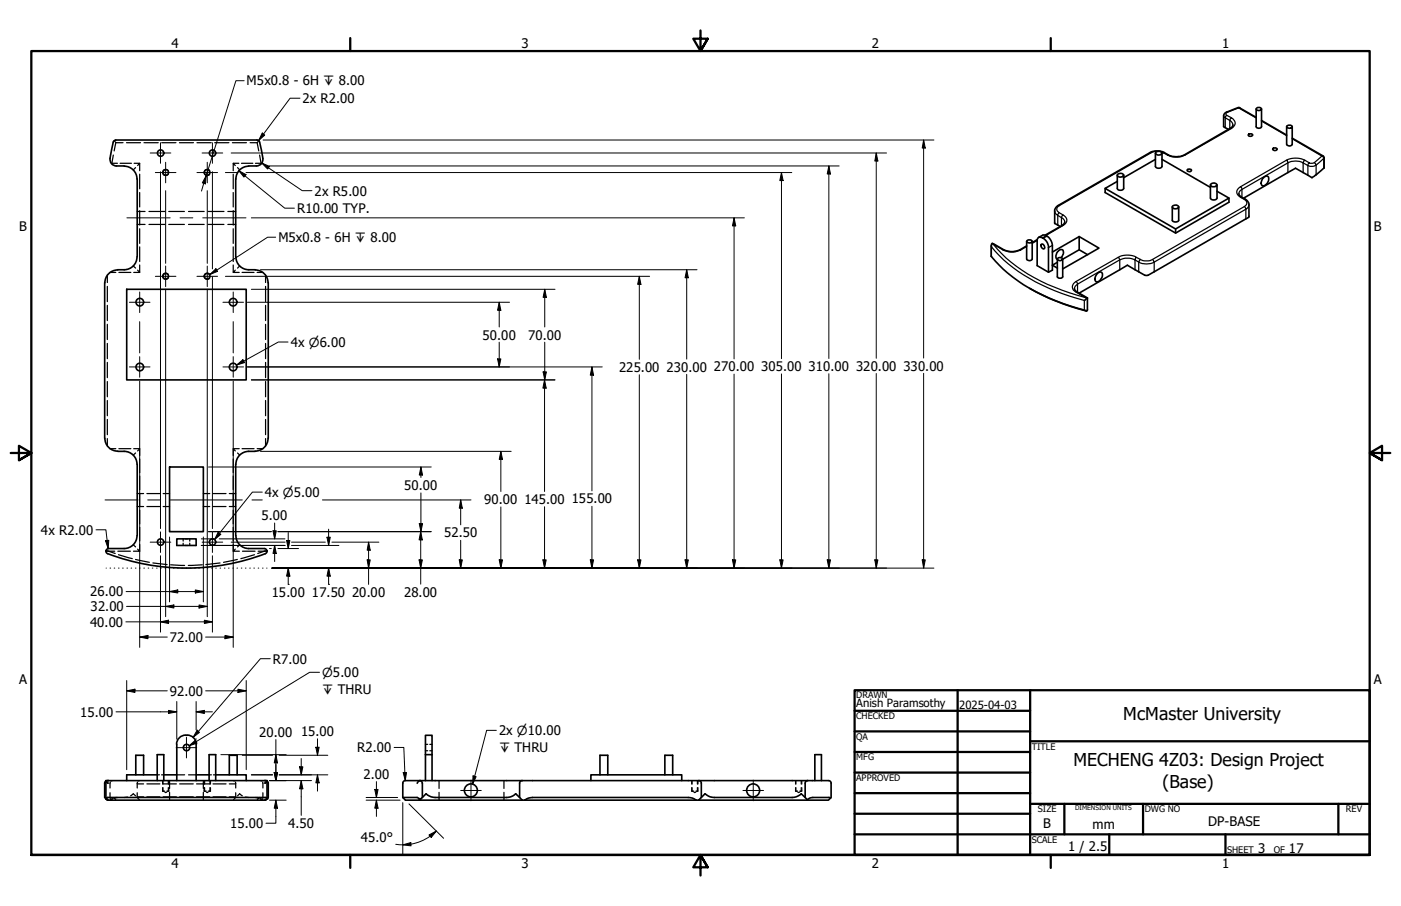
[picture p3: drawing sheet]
<svg xmlns="http://www.w3.org/2000/svg" width="432mm" height="279mm" viewBox="0 0 432 279" stroke-linecap="round" stroke-linejoin="round" font-family="sans-serif">
<!-- layer: Hidden (ANSI) -->
<g fill="none" stroke="#000" stroke-width=".38">
<path d="M34.9 47.8l-.4 2.6M35.2 43.4l.2 .2M35.6 43.8l.1 .2h2.2M35.7 44l-.5 2.5M36.2 50.4l-1.8 .1M37 50.4h3.5M39 44h4.3M41.3 50.4h1.8l-.7 .7M41.8 51.7l-.7 .7M43.1 50.4v2.2M43.1 53.7v4.5M43.1 59.4v4.4"/>
<path d="M44.4 44h4.4M49.8 44h4.4M55.3 44h4.3M60.7 44h4.4M66.2 44h4.3M71.6 44h4.3M71.9 53.7v4.5M71.9 59.4v4.4M71.9 50.4h1.7M72.5 51.1l-.6-.7v2.2M73.2 51.7l.7 .7M74.4 50.4h3.5"/>
<path d="M77.1 44h2.1M78.7 50.4l1.9 .1M79.2 44l.6 2.5M79.4 43.8l-.2 .2M79.8 43.4l-.2 .2M80 47.8l.5 2.6M42.3 69.2h2.4M42.3 65.2h2.4M43.1 65v4.4M43.1 70.5v4.6M43.1 76.1v4.5M45.9 69.2h4.9"/>
<path d="M45.9 65.2h4.9M52 69.2h4.8M52 65.2h4.8M58.1 69.2h4.8M58.1 65.2h4.8M64.1 69.2h4.9M64.1 65.2h4.9M70.2 69.2h2.4M70.2 65.2h2.4M71.9 65v4.4M71.9 70.5v4.6M71.9 76.1v4.5"/>
<path d="M33.1 84.8v2.3M33.1 88.3v4.7M33.1 94.2v4.7M33.8 84h1.9M36.6 84h3.7M41.1 82l.7 .7M41.2 84h1.9M43.1 81.7v2.3l-.7-.7M71.9 81.7v2.3M72.5 83.3l-.6 .7h1.8M73.9 82l-.7 .7M74.6 84h3.7"/>
<path d="M79.2 84h1.9M81.9 84.8v2.3M81.9 88.3v4.7M81.9 94.2v4.7M33.1 100v4.7M33.1 105.9v4.7M33.1 111.8v4.7M33.1 117.7v4.7M81.9 100v4.7M81.9 105.9v4.7M81.9 111.8v4.7M81.9 117.7v4.7"/>
<path d="M33.1 123.5v4.7M33.1 129.3v4.7M33.1 135.3v2.3M33.8 138.4h1.9M36.6 138.4h3.7M41.2 138.4h1.9M41.8 139.7l-.7 .6M42.4 139.1l.7-.7v2.1M71.9 138.4h1.8M72.5 139.1l-.6-.7v2.1M73.2 139.7l.7 .6M74.6 138.4h3.7"/>
<path d="M79.2 138.4h1.9M81.9 123.5v4.7M81.9 129.3v4.7M81.9 135.3v2.3M42.3 156.2h2M42.3 152.2h2M43.1 141.5v4.2M43.1 146.8v4.2M43.1 152.1v4.2M43.1 157.4v4.1M45.3 156.2h4M45.3 152.2h4"/>
<path d="M50.3 156.2h2M50.3 152.2h2M62.7 156.2h1.9M62.7 152.2h1.9M65.7 156.2h4M65.7 152.2h4M70.7 156.2h1.9M70.7 152.2h1.9M71.9 141.5v4.2M71.9 146.8v4.2M71.9 152.1v4.2M71.9 157.4v4.1"/>
<path d="M32.7 169.7h.1M32.8 170.1h-.2M32.9 169.8v.2M35.4 170h-1.9l2 .7M36.3 170h3.9M36.5 171.1l4.3 1.2M41.1 168l.7 .7M41.8 172.5l4.2 .9M42.4 169.4l.7 .6h-2M43.1 162.6v4.2M43.1 167.9v2.1M47.1 173.6l4.4 .5"/>
<path d="M52.6 174.2l4.3 .2M56.5 166.2v.7M56.5 167.5v.7M58.5 166.2v.7M58.5 167.5v.7M62.4 174.2l-4.4 .2M67.8 173.6l-4.4 .5M71.9 162.6v4.2M71.9 167.9v2.1M72.5 169.4l-.6 .6h1.9M73.2 172.5l-4.3 .9M73.9 168l-.7 .7"/>
<path d="M74.7 170h3.9M78.4 171.1l-4.2 1.2M79.6 170h1.9l-2.1 .7M82 169.8v.2M82.2 170.1h.1M82.2 169.7h-.1M48.5 239h.6M49.8 239h.7M54.5 239h2.4M58.1 239h2.4M64.5 239h.7M65.8 239h.7"/>
<path d="M131.1 229.6h.7M131.1 231.5h.7M132.5 229.6h.7M132.5 231.5h.7M32.6 240.7l.4 .3M32.6 240.9h.2M32.9 246.2l-.2 .2M33 240.7l-.1 .1M33.2 241.3l.3 .3M33.5 245.9l-.4 .1M33.9 245.9l.1 .3M33.9 244.5v1.5"/>
<path d="M34 241.2l-.1 1.8M34.2 246.4l.2 .2M34.4 246.6l.1 .2M34.6 246.3l-.8 .5M34.7 240.7l-.4 .2M34.8 246.3l-.4 .3M34.9 245.9l.2 .1M35.1 246.1l.3 .2M35.4 246.1h-.2M35.6 246.5l.1 .3M35.7 245.9l-.2 .1M35.9 245.9l-.6 .2"/>
<path d="M36.3 245.9l-.9 .2M39.3 245.8l-1 .1M40.3 245.4l.8-.6 .7 .6M42.3 244.5v1.4M42.3 245.7h2M42.3 241.7h2M42.4 241.2l-.1 1.8M42.4 246.1l.7 .7M43.1 240.7l-.4 .2M45.3 245.7h4M45.3 241.7h4M50.1 244h.6"/>
<path d="M50.2 242.9v1.1l.3 .1M50.2 240.7v1.1M50.3 245.7h4.1M50.3 241.7h4.1M50.8 244.3h.6M51.4 244h.7M51.9 242.9v1.1l-.3 .1M51.9 240.7v1.1M52.3 240.7v2.4M52.3 244.3v2.5M55.4 245.7h4.2M55.4 241.7h4.2"/>
<path d="M60.6 245.7h4M60.6 241.7h4M62.7 240.7v2.4M62.7 244.3v2.5M62.9 244h.7M63.1 242.9v1.1l.2 .1M63.1 240.7v1.1M63.6 244.3h.5M64.2 244h.7M64.7 242.9v1.1l-.2 .1M64.7 240.7v1.1M65.7 245.7h4"/>
<path d="M65.7 241.7h4M70.7 245.7h1.9M70.7 241.7h1.9M71.9 240.7l.4 .2M72.5 246.1l-.6 .7M72.6 241.2v1.8M72.6 244.5v1.4M73.2 245.4l.7-.6 .8 .6M75.6 245.8l1 .1M78.7 245.9l.8 .2M79.1 245.9l.7 .2M79.2 245.9l.2 .1"/>
<path d="M79.4 246.5l-.2 .3M79.8 246.1l-.2 .2M80 245.9l-.1 .1M80.1 246.3l.5 .3M80.3 240.7l.3 .2M80.3 246.3l.8 .5M80.6 246.6l-.1 .2M80.8 246.4l-.2 .2M81 241.2v1.8M81 245.9v.3M81 244.5v1.5M81.5 245.9l.3 .1"/>
<path d="M81.7 241.3l-.2 .3M82 240.7v.1M82 246.2l.2 .2M82.2 240.9h.1M82.3 240.7l-.3 .3M135.3 240.7v2.4M135.3 244.3v2.5M155.3 240.7v2.4M155.3 244.3v2.5M213.2 244h.6M213.3 242.9v1.1l.3 .1M213.3 240.7v1.1"/>
<path d="M213.9 244.3h.5M214.5 244h.6M214.9 242.9v1.1l-.2 .1M214.9 240.7v1.1M245.2 244h.6M245.3 242.9v1.1l.3 .1M245.3 240.7v1.1M245.9 244.3h.5M246.5 244h.6M247 242.9v1.1l-.3 .1M247 240.7v1.1"/>
</g>
<!-- layer: Hidden Narrow (ANSI) -->
<g fill="none" stroke="#000" stroke-width=".31">
<path d="M51.9 52.6a.99 .99 0 0 0-1.5-.1 .99 .99 0 0 0 0 1.4 .99 .99 0 0 0 1.5-.1M64.6 52.6a.99 .99 0 0 0-1.4-.1 .99 .99 0 0 0 0 1.4 .99 .99 0 0 0 1.4-.1M51.9 84.6a.99 .99 0 0 0-1.5-.1 .99 .99 0 0 0 0 1.4 .99 .99 0 0 0 1.5-.1M64.6 84.6a.99 .99 0 0 0-1.4-.1 .99 .99 0 0 0 0 1.4 .99 .99 0 0 0 1.4-.1M50.1 240.7v1.1M50.1 242.9v1.1M52.1 240.7v1.1M52.1 242.9v1.1M62.9 240.7v1.1M62.9 242.9v1.1M64.9 240.7v1.1M64.9 242.9v1.1"/>
<path d="M213.2 240.7v1.1M213.2 242.9v1.1M215.1 240.7v1.1M215.1 242.9v1.1M245.2 240.7v1.1M245.2 242.9v1.1M247.1 240.7v1.1M247.1 242.9v1.1"/>
</g>
<!-- layer: Visible (ANSI) -->
<g fill="none" stroke="#000" stroke-width=".51">
<path d="M380 38.5l-.6 .9-14.3 8.4a5.8 5.8 0 0 1-5.1 0 5.1 5.1 0 0 0-5.5-.7l-28.8 16.6-.6 1.1v4.1l1.7 .9M381.5 33.2l-3.8 1.5-.4 .5-.2 3.9 1.5 .8M381.6 33.2h.5M382.1 33.3l5.1 2.9M387.2 33.6v5.5a.92 .92 0 0 0 .8 .5 .92 .92 0 0 0 .8-.5v-5.5M387.2 33.5a.82 .82 0 0 1 .9-.4 .82 .82 0 0 1 .6 .7 .86 .86 0 0 1-.8 .3 .86 .86 0 0 1-.7-.6zM388.8 37.1l7.8 4.6M396.6 39.1v5.4a.98 .98 0 0 0 1.7 0v-5.4M396.6 38.9a.88 .88 0 0 1 .9-.4 .88 .88 0 0 1 .7 .7 .9 .9 0 0 1-.9 .4 .9 .9 0 0 1-.7-.7zM34.9 43.8l-.4 2.1a6.2 6.2 0 0 0-.3 4.3l.4 .5 1 .5h2.7M35.7 43.2h43.5l.5 .2 .3 .4M35.7 43.2l-.5 .2-.3 .4"/>
<path d="M38.3 51.2a4 4 0 0 1 3.9 4M42.3 55.2v24M72.6 55.2v24M76.7 51.2a4 4 0 0 0-4 4M80 43.8l1 5M81 48.8a2 2 0 0 1-2 2.4h-2.4M340.6 58.1v1.3l21.7 12.5 16.5-9.5v-1.3M344.4 54v4.1a1.12 1.12 0 0 0 1.9 0v-4.1M344.4 55.9l-3.8 2.2 21.7 12.5 16.5-9.5-3.7-2.1M344.4 53.8a1.17 1.17 0 0 1 1.9 .3 1.14 1.14 0 0 1-1.9-.1zM356.1 47.2v4.1a1.17 1.17 0 0 0 2 0v-4.1M356.1 49.1l-9.8 5.7"/>
<path d="M356.2 47a1.17 1.17 0 0 1 1.9 .3 1.19 1.19 0 0 1-2-.1zM358.1 49.1l15 8.7M365.9 52.4l.7-.3 .5 .2a.61 .61 0 0 1-.5 .7 .61 .61 0 0 1-.7-.6zM373.1 57v4.1a1.17 1.17 0 0 0 2 0v-4.1M373.2 56.8a1.17 1.17 0 0 1 1.9 .3 1.19 1.19 0 0 1-2-.1zM381.8 59.8l.2 .5 .7 .5a3.3 3.3 0 0 1 2.2 1.8v4.4l-31.1 17.9h-.9l-5.4-3.1-15 8.6M384.7 41.5l.4-.2 .9 .1a.65 .65 0 0 1-.6 .7 .65 .65 0 0 1-.7-.4zM389.6 54.6a.88 .88 0 0 1 1.3-.1 .88 .88 0 0 1 .1 1.3l-.7 1a.86 .86 0 0 1-1.2 .5 .86 .86 0 0 1-.4-1.2l.4-.9zM392.4 45.7l.6-.1 .5 .2a.6 .6 0 0 1-.6 .6 .6 .6 0 0 1-.6-.6zM398.3 42.6l9.5 5.5 .3 .6M408.1 48.6v3.2l-3.7 3-5.1-2.9-16.1 9.3M42.2 79.2a4 4 0 0 1-3.9 4 4.9 4.9 0 0 0-5.7 2.5l-.3 1.5v48"/>
<path d="M72.7 79.2a4 4 0 0 0 3.9 4 5.8 5.8 0 0 1 4.9 1.2 4 4 0 0 1 1.1 2.8M305.5 75.7v3.3a45.8 45.8 0 0 0 19.7 13.7l9.7 3.2M305.8 75.1l.4 .3M316.4 75.8l-2 1.2a5.8 5.8 0 0 1-5 0l-3.6-1.9-.2 1M316.4 74.4v5.5a.98 .98 0 0 0 1.7 0v-5.5M316.5 74.3a.86 .86 0 0 1 .9-.4 .86 .86 0 0 1 .7 .7 .92 .92 0 0 1-1.6-.3zM319.7 73.9l-1.6 .9M320.1 73.2l1.2-.6a2.93 2.93 0 0 1 3.1 3.1v7.6l-1.2 .6-3.5-2v-7.6a1.03 1.03 0 0 1 .5-1.2 1.03 1.03 0 0 1 1.3 .4l1.1 1 .6 1.4v8M320.9 75.4a.78 .78 0 0 1 .9 .4 .78 .78 0 0 1-.2 1l-.6-.5zM325.9 79.9v5.4a.99 .99 0 0 0 1.6 0v-5.4M325.9 79.7a.85 .85 0 0 1 .9-.3 .85 .85 0 0 1 .7 .7 .85 .85 0 0 1-.9 .3 .85 .85 0 0 1-.7-.7zM327 79.4l.7-1.1a.87 .87 0 0 0-.2-1.3 .87 .87 0 0 0-1.2 .3 1.7 1.7 0 0 0-.4 2.6"/>
<path d="M328.2 68.5l-.7 .9-5.4 3.1M332.6 73l6.1 3.5-11.2 6.4M332.6 73v4l2.6 1.5M332.6 73l-8.2 4.7M332.6 77l-5.1 2.9M361.3 63.8v4.1a1.19 1.19 0 0 0 2 0v-4.1M361.4 63.6a1.15 1.15 0 0 1 1.9 .3 1.14 1.14 0 0 1-2-.1zM362.3 70.6v1.3M39.1 89.2h36.8v28h-36.8zM82.7 87.2v48M317.3 88.9a69.4 69.4 0 0 0 17.6 7M325.9 80.9l-1.5 .9 1.5 .9"/>
<path d="M331.2 89l.4 .8 3.6 2.1M334.5 91.8l.5 .1M335 91.9l-.8 .7M335.2 91.9v3.8l-.3 .2M335.2 91.9h-.2M338.4 84.2a.88 .88 0 0 1 1.2-.1 .88 .88 0 0 1 .1 1.2l-.4 .8a.99 .99 0 0 1-1.4 .8 .99 .99 0 0 1-.3-1.6zM32.3 135.2a4 4 0 0 0 4 3.9 5.8 5.8 0 0 1 4.8 1.3 4 4 0 0 1 1.1 2.8M82.6 135.2a4.1 4.1 0 0 1-3.9 4 4.9 4.9 0 0 0-5.3 1.7l-.6 1.5-.1 .8M42.3 143.2v22M52.3 144h10.4v20h-10.4zM72.6 143.2v22M32.6 169.9l.9 .1"/>
<path d="M33.2 170.7a68.5 68.5 0 0 0 48.6 0M42.2 165.2a4 4 0 0 1-3.9 4h-4.8a.82 .82 0 0 0-.9 .6 .82 .82 0 0 0 .5 1M54.5 166.2h6v2h-6zM72.7 165.2a4 4 0 0 0 3.9 4h4.9l.5 .2 .3 .5M82.3 169.9l-.1 .5-.4 .4M82.3 169.9l-.8 .1M41.8 239v-6.1h2.5v6.1M48.5 239h-9.4v1.7M50.5 239h4M54.5 229.6v11.1M57.2 226.7a2.83 2.83 0 0 0-2.8 2.8M57.3 226.8h.4"/>
<path d="M57.7 226.7a2.83 2.83 0 0 1 2.8 2.8v11.2M60.5 239h4M66.5 239h9.4v1.7M70.7 239v-6.1h2.4v6.1M131.1 232.7v-5.9h2.1v5.9M131.1 232.7h2.1M131.1 232.7v8M133.2 232.7v8M184.9 239v-6.1h2.4v6.1M204.9 239v-6.1h2.4v6.1M32.6 240.8l-.3 .7v4.4l.3 .4M32.6 246.3l.5-.4h48.7l.5 .4"/>
<path d="M32.6 246.3l.9 .5h48l.8-.5M32.6 240.8v5.5M33 246.6l.5 .2M33.1 240.7h-.1M33.1 241.6l-.5-.9h49.7l-.5 .9M48.5 240.7v-8h2v8M64.5 240.7v-8h2v8M81.5 240.7h.4M81.9 240.7h.1M82 246.6l-.5 .2M82.3 240.8v5.5M82.3 240.8l.4 .7v4.4l-.4 .4"/>
<path d="M124.1 245.9h4.5l1.1 .5M124.1 245.9l.9 .9h4.3l-.1-.5M124.9 240.7a.79 .79 0 0 0-.8 .8v4.4M125 240.7h4.5M129.3 240.7h126.1a.79 .79 0 0 1 .8 .8v4.4l-.2 .2M129.3 246.8h31.7M129.5 240.7l-.6 .3-.3 .6M129.5 240.7l.5 .3 .2 .6v4.3l-.5 .5M129.7 246.4l-.3 .2M130.2 245.9l1.1-1.1 1.6 .9 1.2 .2h22l1.9-.4 .9-.7 1.2 1.1M160.9 240.7a.79 .79 0 0 0-.8 .8v4.4l.9 .9h.7M161.7 246.8l1.2-.7 1.2-.2h48.1l1.2 .2 1.2 .7"/>
<path d="M161.7 246.8h53.6M182.1 240.7v-1.7h28v1.7M215.4 240.7a.79 .79 0 0 1 .8 .8v4.4l-.9 .9M216.2 245.9l1.1-1.1 1.6 .9 1.3 .2h24l1.2-.2 1.6-.9 1.2 1.1M248.9 246.6l-33.6 .2M249 240.7a.79 .79 0 0 0-.8 .8v4.4l.7 .7M251.1 240.7v-8h2.1v8M256 246.1l-.5-.2h-5l-.9 .2-.7 .5M256 246.1l-.7 .7h-6.4"/>
<circle cx="49.5" cy="47.2" r=".98"/>
<circle cx="51.1" cy="53.2" r=".86"/>
<circle cx="63.8" cy="53.2" r=".86"/>
<circle cx="65.5" cy="47.2" r=".98"/>
<circle cx="43.1" cy="93.2" r="1.17"/>
<circle cx="51.1" cy="85.2" r=".86"/>
<circle cx="63.8" cy="85.2" r=".86"/>
<circle cx="71.9" cy="93.2" r="1.17"/>
<circle cx="43.1" cy="113.2" r="1.17"/>
<circle cx="71.9" cy="113.2" r="1.17"/>
<circle cx="49.5" cy="167.2" r=".98"/>
<circle cx="65.5" cy="167.2" r=".98"/>
<circle cx="57.5" cy="230.5" r=".98"/>
<circle cx="145.1" cy="243.7" r="2"/>
<circle cx="232.1" cy="243.7" r="2"/>
</g>
<g fill="#000">
<circle cx="32.6" cy="246.3" r=".25"/>
<circle cx="82.3" cy="246.3" r=".25"/>
</g>
<!-- layer: Hidden (ANSI) -->
<g fill="#000">
<circle cx="33.1" cy="170.8" r=".19"/>
<circle cx="81.8" cy="170.8" r=".19"/>
</g>
<!-- layer: Visible Narrow (ANSI) -->
<g fill="none" stroke="#000" stroke-width=".38">
<path d="M377.6 39.4v-3.1l1.4 .8v2.6M378 34.6l.2 .1M378.1 35.6l1.4 .7M378.2 34.7l-.4 .3 .3 .6-.5 .7-.5-.6M378.2 34.7l3.6-1.4 5.4 3.1M379.5 39.6l-14.1 8.2M380 38.5l-.3-.7-.7-.7 .5-.8a1.66 1.66 0 0 1 1.2 1.8 1.66 1.66 0 0 1-1.5 1.5M381.5 33.2l.6 .1M388.8 37.3l7.8 4.5M354.8 47.1l-28.3 16.3M357 46.7l-2.5 .4M357.8 46.8l.7 .3"/>
<path d="M358.5 47.1l1.2 .7M358.8 47.1h-.3M360 47.8h-.3a6 6 0 0 0 5.7 0h-.3M382.3 57.6a1.66 1.66 0 0 0-1.1 1.7 1.66 1.66 0 0 0 1.5 1.5M382.3 57.6l.5 .8a1.53 1.53 0 0 0-1 1.4M396.5 49.4a6.5 6.5 0 0 1 5.6 0l-.5 .8a5.1 5.1 0 0 0-4.7 0zM396.5 49.4l-14.2 8.2M396.9 53.2v-3l-14.1 8.2v2.5M398.3 42.8l9.1 5.3-2.3 2.1M401.6 50.2v3M401.6 50.2l1.5 .9v2.9M402.1 49.4l1.4 .8"/>
<path d="M403.4 50.4l1.7-.2 .5 .7-.6 .3-1.2 .1-.7-.2zM407.7 48.1h-.3l.6 .7 .1-.2M408 51.9v-3.1l-2.4 2.1v3M305.6 79.1v-3a47.7 47.7 0 0 0 21.8 14.5l6.8 2v3M309.1 77h.3M309.1 77l-2.9-1.6a47.1 47.1 0 0 0 21.1 14.1l7.2 2.3-2.8-1.7M309.1 77a6 6 0 0 0 5.6 0h-.3M316.4 76l-1.7 1M319.7 74.2l-1.6 .9M322.5 72.7l-1.2 .6M322.7 72.8l-1.2 .7M324.4 75.7l-1.2 .6"/>
<path d="M326 69.4v-3l1.2 .7v2.5M326.1 63.4h.4M326.5 63.4a1.15 1.15 0 0 0-.8 1.1 1.15 1.15 0 0 0 .8 1.1l-.5 .8-.7-.6-.2-.7M326.5 65.6l1.2 .7M327.7 69.5l-5.4 3.1M328.2 68.5l-.3-.7-.7-.7 .5-.8a1.66 1.66 0 0 1 1.1 1.7 1.66 1.66 0 0 1-1.5 1.5M344.6 79.4a6 6 0 0 1 5.7 0l-.5 .7a5.7 5.7 0 0 0-4.7 0zM344.6 79.4l-12.9 7.4M350.3 79.4l1.2 .6M382.3 60.8l1.2 .7M383.5 63.7l-28.3 16.3M383.9 61.5h-.4a1.15 1.15 0 0 1 .8 1.1 1.15 1.15 0 0 1-.8 1.1"/>
<path d="M384 67.5v-3l-28.3 16.3v3M384.9 63.2l-.2 .7-.7 .6-.5-.8M331.7 86.8a1.66 1.66 0 0 0-1.2 1.8 1.66 1.66 0 0 0 1.5 1.4M331.7 86.8l.4 .8-.7 .7-.2 .7M345.1 83.2v-3.1l-13 7.5v2.6M349.8 80.1v3.1M349.8 80.1l1.2 .7v3M351.5 80a4.2 4.2 0 0 0 3.7 0l.5 .8a5.2 5.2 0 0 1-4.7 0z"/>
</g>
<!-- layer: Border (ANSI) -->
<g fill="none" stroke="#000" stroke-width=".7">
<path d="M107.9 11.7v4M215.9 9.4v6.3l-2.2-3.8h4.4l-2.2 3.8 2.2-3.8M323.8 11.7v4M3.3 139.7h6.4l-3.9-2.2v4.4l3.9-2.2-3.9 2.2M428.5 139.7h-6.4l3.9-2.2v4.4l-3.9-2.2 3.9 2.2M263.4 212.9h158.7v50.8h-158.7zM263.4 219.2h54.1M295.1 212.9v50.8M317.5 212.9v50.8M263.4 225.6h54.1M263.4 231.9h54.1M263.4 238.3h54.1"/>
<path d="M317.5 228.6h104.6M263.4 244.6h54.1M263.4 251h54.1M263.4 257.3h158.7M317.5 247.9h104.6M328 247.9v9.4M341.9 257.3v6.4M352.3 247.9v9.4M377.7 257.3v6.4M412.5 247.9v9.4M9.7 263.7v-248h412.4v248h-412.4h412.4M107.9 263.7v4"/>
<path d="M218.1 267.5l-2.2-3.8 2.2 3.8h-4.4l2.2-3.8v6.3M323.8 263.7v4"/>
</g>
<!-- layer: Sketch Geometry (ANSI) -->
<g fill="none" stroke="#000" stroke-width=".31">
<path d="M32.7 175.2h.1M33.9 175.2h.2M35.2 175.2h.2M36.5 175.2h.2M37.8 175.2h.2M39.1 175.2h.2M40.4 175.2h.2M41.7 175.2h.2M43 175.2h.2M44.3 175.2h.2M45.7 175.2h.1M46.9 175.2h.2"/>
<path d="M48.3 175.2h.2M49.5 175.2h.2M50.9 175.2h.2M52.1 175.2h.2M53.5 175.2h.2M54.7 175.2h.2M56.1 175.2h.2M57.4 175.2h.2M58.7 175.2h.2M60 175.2h.2M61.3 175.2h.2M62.6 175.2h.2"/>
<path d="M63.9 175.2h.2M65.2 175.2h.2M66.5 175.2h.2M67.8 175.2h.2M69.2 175.2h.1M70.4 175.2h.2M71.8 175.2h.1M73 175.2h.2M74.4 175.2h.1M75.6 175.2h.2M77 175.2h.2M78.2 175.2h.2"/>
<path d="M79.6 175.2h.2M80.9 175.2h.2M82.2 175.2h.1"/>
</g>
<!-- layer: Dimension (ANSI) -->
<g fill="none" stroke="#000" stroke-width=".31">
<path d="M92.5 30.3h-3.1l-9.7 13.1M49.5 53v.1M49.5 53.3v13.8M51.1 58.8v8.3M63.9 58.8v8.3M65.5 53v.1M65.5 53.3v13.8M69.5 53.2h3.8M71.2 47.2h202M73.6 52.6l2.2 1.2-.6 .8zM73.6 52.6l14.2 11.6h2.9M75.8 53.2h168.2"/>
<path d="M80.7 50.3l2.4 1-.6 .8zM80.7 50.3l12.5 8.5h2.9M80.8 41l.8 .7-1.9 1.7zM81.1 43.2h206.7M83 51.2h175.6M240.9 53.2l.5 2.5h-1.1zM240.9 53.2v57.4M255.5 51.2l.5 2.5h-1zM255.5 51.2v59.4M270.1 47.2l.5 2.5h-1zM270.1 47.2v63.3M284.7 43.2l.5 2.5h-1z"/>
<path d="M284.7 43.2v67.2M49.5 67.3v17.8M51.1 67.3v13.9M63.9 67.3v13.9M65.5 67.3v15.6M77.5 67.2h151.9M226.3 67.2l.5 2.5h-1.1zM226.3 67.2v43.5M43.1 99.2v9.6M49.5 85.3v68.8M51.1 89.2v64.9M63.9 89.2v64.9"/>
<path d="M65.5 85.3v68.8M69.5 85.2h130.7M71.9 99.2v9.6M76.3 93.2h80.7M77.5 89.2h93.6M80.3 83.2h134.5M153.9 93.2l.5 2.5h-1zM153.9 93.2v7.6M167.9 89.2l.5 2.5h-1zM167.9 89.2v11.6M197 85.2l.5 2.5h-1zM197 85.2v25.6"/>
<path d="M211.6 83.2l.6 2.5h-1.1zM211.6 83.2v27.5M43.1 117.5v36.6M71.9 117.5v36.6M72.9 112.6l2-1.7 .5 .9zM76.3 113.2h109.3M77.5 117.2h93.6M88.8 105.5h-3l-12.9 7.1M153.4 110.7h1l-.5 2.5zM153.9 105.5v7.7M167.4 114.7h1l-.5 2.5zM167.8 117.2l.5 2.5h-1z"/>
<path d="M167.8 117.2v34.4M167.9 105.5v11.7M182.4 113.2l.5 2.5h-1zM182.4 113.2v38.2M197 115.6v59.6M211.6 115.4v59.8M226.3 115.4v59.8M240.9 115.3v59.9M255.5 115.3v59.9M270.1 115.2v60M284.7 115.1v60.1M80.3 139.2h77.2"/>
<path d="M154.4 139.2l.5 2.5h-1zM154.4 139.2v12.4M43.1 154.3v45.3M49.5 154.3v8.7M51.1 154.3v12.8M63.9 154.3v12.8M64.3 144h68.6M65.5 154.3v8.7M71.9 154.3v45.3M80.8 151.8h-3l-11.7 14.6M99.4 154.2h45.8M129.7 144l.5 2.5h-1z"/>
<path d="M129.7 144v3.3M129.7 152v12M142 154.2l.5 2.5h-1zM142 154.2v7.7M154.4 156.3v18.9M167.8 156.3v18.9M182.4 156.1v19.1M29.6 163.4h3l.7 5.8M32.5 166.8l1-.2-.2 2.6zM49.5 171.4v23.5M51.1 167.3v22.9M52.3 165.6v1.5"/>
<path d="M52.3 167.3v18.3M62 168.2h3.3M62 166.2h3.3M62.7 165.6v1.5M62.7 167.3v18.3M63.9 167.3v22.9M64.3 164h1M65.5 171.4v23.5M65.6 164h1.1M65.6 168.2h22.3M65.6 166.2h.4M66.9 164h16.7"/>
<path d="M67.2 164.1l.9 .7-2 1.6zM67.6 166.2h20.2M71.2 167.2h16.7M83.1 169.2h.5M83.9 175.2h203.9M84.1 163.7h1.1l-.6 2.5zM84.6 168.2l.6 2.5h-1.1zM84.6 161.3v4.9M84.6 168.2v5M85.7 164h47.2M85.7 169.2h6.3M88.3 166.7h1l-.5 2.5z"/>
<path d="M88.8 175.2l.5 2.5h-1zM88.8 164.2v5M88.8 175.2v5M89.9 168.2h14.6M89.9 167.2h10.4M100.8 165.7h1l-.5 2.5zM101.3 175.2l.5 2.5h-1zM101.3 163.2v5M101.3 175.2v5M102.3 167.2h14.5M113.2 172.7h.9l-.5 2.5zM113.6 167.2l.5 2.5h-.9z"/>
<path d="M113.6 167.2v13M129.2 172.7h1l-.5 2.5zM129.2 161.5h1l-.5 2.5zM129.7 164l.5 2.5h-1zM129.7 164v16.1M141.5 172.7h1l-.5 2.5zM142 166.6v8.6M153.9 172.7h1l-.5 2.5zM167.3 172.7h1l-.5 2.5zM181.9 172.7h1l-.5 2.5zM196.5 172.7h1l-.5 2.5zM211.1 172.7h1.1l-.6 2.5z"/>
<path d="M225.7 172.7h1.1l-.5 2.5zM240.3 172.7h1.1l-.5 2.5zM255 172.7h1l-.5 2.5zM269.6 172.7h1l-.5 2.5zM284.2 172.7h1l-.5 2.5zM38.8 191.8h26.7M38.9 182.4h23.8M39 187h24.9M43.1 196.5l2.5-.5v1zM43.1 196.5h8.5M49.5 191.8l2.4-.5v1zM51.1 187l2.5-.4v.9z"/>
<path d="M52.3 182.4l2.5-.5v1zM60.2 181.9l2.5 .5-2.5 .5zM61.3 186.6l2.6 .4-2.6 .5zM63 191.3l2.5 .5-2.5 .5zM63.4 196.5h8.5M69.3 196l2.6 .5-2.6 .5zM88.8 180.2h.1M101.3 180.2h.1M35.8 219.5h18.7M39.1 213l2.5-.5v1.1zM39.1 213h12.5M39.1 209.9v27.5"/>
<path d="M51.9 219.1l2.6 .4-2.6 .5zM54.5 216.3v11.7M60.5 219.5l2.5-.4v.9zM60.5 219.5h5M60.5 216.3v8.8M63.4 213h12.5M73.3 212.5l2.6 .5-2.6 .6zM75.9 209.9v27.5M83.3 203.1h-3l-20.8 24.3M98.5 207.3h-3.1l-37.1 22.7M58.3 230l1.9-1.7 .5 .9zM60.5 227.8v.2"/>
<path d="M60.8 225.2l.7 .7-2 1.5zM68.1 232.7h20.1M74.7 232.9h9.3M77.5 239h6.5M84.5 238.3h1l-.5 2.4zM85 232.7l.5 2.6h-1zM85 228.1v12.6M86 239h15M86 232.9h15M92.3 236.5h1l-.5 2.5zM92.8 233.9v5.1M97.3 230.4h1.1l-.5 2.5z"/>
<path d="M97.9 239l.5 2.4h-1.1zM97.9 227.8v5.1M97.9 239v5M121.5 230.5h3l.4 10.2M124.3 238.3h1l-.4 2.4zM145.8 239.3l.9 .2-1 2.3zM153 225.2h-3l-4.3 16.6M83.1 246.8h5.1M83.1 240.7h12.9M85 246.8l.5 2.4h-1zM85 246.8v7.1h-3M92.8 240.7l.5 2.6h-1z"/>
<path d="M92.8 240.7v10.8M112.8 245.9h9.8M112.8 246.8h10.5M115.5 243.5h1l-.5 2.4zM116 246.8l.5 2.4h-1zM116 241v4.9M116 246.8v5M124.1 247.5v16.2M126 247.9l10.7 10.6M132.2 257.5l2.3-1.2-1.6 2zM132.6 257.9a14.6 14.6 0 0 1-5.9 2.4M134.5 256.3l-2 1.6"/>
<path d="M122 260.4l2.2 .1M124.1 260.5l2.5-.7 .1 1.1zM126.6 260.3l-2.5 .2"/>
</g>
<g fill="#000">
<path d="M73.6 52.6l2.2 1.2-.6 .8zM80.8 41l.8 .7-1.9 1.7zM80.7 50.3l2.4 1-.6 .8zM240.9 53.2l.5 2.5h-1.1zM255.5 51.2l.5 2.5h-1zM270.1 47.2l.5 2.5h-1zM284.7 43.2l.5 2.5h-1zM226.3 67.2l.5 2.5h-1.1zM153.9 93.2l.5 2.5h-1zM167.9 89.2l.5 2.5h-1zM197 85.2l.5 2.5h-1zM211.6 83.2l.6 2.5h-1.1z"/>
<path d="M72.9 112.6l2-1.7 .5 .9zM153.4 110.7h1l-.5 2.5zM167.4 114.7h1l-.5 2.5zM167.8 117.2l.5 2.5h-1zM182.4 113.2l.5 2.5h-1zM129.7 144l.5 2.5h-1zM142 154.2l.5 2.5h-1zM154.4 139.2l.5 2.5h-1zM32.5 166.8l1-.2-.2 2.6zM67.2 164.1l.9 .7-2 1.6zM84.1 163.7h1.1l-.6 2.5zM84.6 168.2l.6 2.5h-1.1z"/>
<path d="M88.3 166.7h1l-.5 2.5zM88.8 175.2l.5 2.5h-1zM100.8 165.7h1l-.5 2.5zM101.3 175.2l.5 2.5h-1zM113.2 172.7h.9l-.5 2.5zM113.6 167.2l.5 2.5h-.9zM129.2 172.7h1l-.5 2.5zM129.2 161.5h1l-.5 2.5zM129.7 164l.5 2.5h-1zM141.5 172.7h1l-.5 2.5zM153.9 172.7h1l-.5 2.5zM167.3 172.7h1l-.5 2.5z"/>
<path d="M181.9 172.7h1l-.5 2.5zM196.5 172.7h1l-.5 2.5zM211.1 172.7h1.1l-.6 2.5zM225.7 172.7h1.1l-.5 2.5zM240.3 172.7h1.1l-.5 2.5zM255 172.7h1l-.5 2.5zM269.6 172.7h1l-.5 2.5zM284.2 172.7h1l-.5 2.5zM43.1 196.5l2.5-.5v1zM49.5 191.8l2.4-.5v1zM51.1 187l2.5-.4v.9zM52.3 182.4l2.5-.5v1z"/>
<path d="M60.2 181.9l2.5 .5-2.5 .5zM61.3 186.6l2.6 .4-2.6 .5zM63 191.3l2.5 .5-2.5 .5zM69.3 196l2.6 .5-2.6 .5zM39.1 213l2.5-.5v1.1zM60.5 219.5l2.5-.4v.9zM73.3 212.5l2.6 .5-2.6 .6zM51.9 219.1l2.6 .4-2.6 .5zM58.3 230l1.9-1.7 .5 .9zM60.8 225.2l.7 .7-2 1.5zM84.5 238.3h1l-.5 2.4zM85 232.7l.5 2.6h-1z"/>
<path d="M92.3 236.5h1l-.5 2.5zM97.3 230.4h1.1l-.5 2.5zM124.3 238.3h1l-.4 2.4zM145.8 239.3l.9 .2-1 2.3zM85 246.8l.5 2.4h-1zM92.8 240.7l.5 2.6h-1zM97.9 239l.5 2.4h-1.1zM115.5 243.5h1l-.5 2.4zM116 246.8l.5 2.4h-1zM124.1 260.5l2.5-.7 .1 1.1zM132.2 257.5l2.3-1.2-1.6 2z"/>
</g>
<!-- layer: Centerline (ANSI) -->
<path d="M39.1 67.2h13.4M55.5 67.2h3.9M62.5 67.2h13.3M32.4 154.2h10.1M45.5 154.2h4M52.5 154.2h22.2M77.7 154.2h3.1" fill="none" stroke="#000" stroke-width=".31"/>
<!-- layer: Center Mark (ANSI) -->
<g fill="none" stroke="#000" stroke-width=".31">
<path d="M46.3 47.2h6.3M47.9 53.2h6.3M49.5 44v6.4M51.1 50v6.4M60.7 53.2h6.4M62.3 47.2h6.3M63.9 50v6.4M65.5 44v6.4M39.9 93.2h6.3M43.1 90v6.4M47.9 85.2h6.3M51.1 82v6.4"/>
<path d="M60.7 85.2h6.4M63.9 82v6.4M68.7 93.2h6.4M71.9 90v6.4M39.9 113.2h6.3M43.1 110v6.3M68.7 113.2h6.4M71.9 110v6.3M46.3 167.2h6.3M49.5 164v6.4M62.3 167.2h6.3M65.5 164v6.4"/>
<path d="M54.3 230.6h6.3M57.5 227.4v6.3M142 243.8h6.3M145.2 240.6v6.4M229 243.8h6.3M232.2 240.6v6.4"/>
</g>
<!-- layer: Symbol (ANSI) -->
<path d="M75.2 24.9h-2.5l-9.1 29.3M63.6 54.2l-.3 2.5-.9-.3zM63.6 54.2l-1.5 4.7M64.2 52.3l-.6 1.9M85 73.2h-2.5l-17.8 11.4M64.7 84.6l1.8-1.7 .6 .8z" fill="none" stroke="#000" stroke-width=".31"/>
<path d="M63.6 54.2l-.3 2.5-.9-.3zM64.7 84.6l1.8-1.7 .6 .8z" fill="#000"/>
<g font-size="5.5">
<text x="346.2" y="221.9">McMaster University</text>
<text x="330.8" y="236.3">MECHENG 4Z03: Design Project</text>
<text x="358.3" y="242.9">(Base)</text>
</g>
<g font-size="4.1">
<text x="52.8" y="14.7">4</text>
<text x="160.8" y="14.7">3</text>
<text x="268.7" y="14.7">2</text>
<text x="376.7" y="14.7">1</text>
<text x="76" y="26.4">M5x0.8 - 6H ↧ 8.00</text>
<text x="93.2" y="31.8">2x R2.00</text>
<text x="91.6" y="65.7">R10.00 TYP.</text>
<text x="97" y="60.3">2x R5.00</text>
<text x="5.9" y="71.4">B</text>
<text x="423.4" y="71.4">B</text>
<text x="85.8" y="74.6">M5x0.8 - 6H ↧ 8.00</text>
<text x="89.6" y="106.9">4x ⌀6.00</text>
<text x="148.7" y="104.7">50.00</text>
<text x="162.8" y="104.7">70.00</text>
<text x="190.8" y="114.7">225.00</text>
<text x="205.4" y="114.6">230.00</text>
<text x="220" y="114.6">270.00</text>
<text x="234.6" y="114.5">305.00</text>
<text x="249.2" y="114.4">310.00</text>
<text x="263.8" y="114.4">320.00</text>
<text x="278.4" y="114.3">330.00</text>
<text x="81.6" y="153.2">4x ⌀5.00</text>
<text x="124.6" y="151.1">50.00</text>
<text x="149.2" y="155.4">90.00</text>
<text x="161.6" y="155.4">145.00</text>
<text x="176.2" y="155.3">155.00</text>
<text x="80.6" y="160.5">5.00</text>
<text x="12.6" y="164.9">4x R2.00</text>
<text x="136.9" y="165.7">52.50</text>
<text x="27.8" y="183.9">26.00</text>
<text x="83.8" y="184.1">15.00</text>
<text x="96.1" y="184.1">17.50</text>
<text x="108.5" y="184.1">20.00</text>
<text x="124.5" y="184">28.00</text>
<text x="27.9" y="188.5">32.00</text>
<text x="27.7" y="193.2">40.00</text>
<text x="52.3" y="198">72.00</text>
<text x="84.1" y="204.7">R7.00</text>
<text x="5.9" y="211.1">A</text>
<text x="52.3" y="214.6">92.00</text>
<text x="423.4" y="211.1">A</text>
<text x="24.7" y="221">15.00</text>
<text x="79.9" y="227.2">20.00</text>
<text x="92.8" y="226.9">15.00</text>
<text x="153.8" y="226.6">2x ⌀10.00</text>
<text x="110.1" y="232">R2.00</text>
<text x="112" y="240.2">2.00</text>
<text x="70.9" y="255.4">15.00</text>
<text x="88.8" y="255.3">4.50</text>
<text x="321.6" y="255.4">B</text>
<text x="336.7" y="255.5">mm</text>
<text x="372.4" y="254.6">DP-BASE</text>
<text x="111.2" y="259.7">45.0°</text>
<text x="329.2" y="262.5">1 / 2.5</text>
<text x="387.7" y="263.1">3</text>
<text x="397.3" y="263.1">17</text>
<text x="52.8" y="267.7">4</text>
<text x="160.8" y="267.7">3</text>
<text x="268.7" y="267.7">2</text>
<text x="376.7" y="267.7">1</text>
</g>
<g font-size="3.9">
<text x="99.3" y="208.8">⌀5.00</text>
<text x="99.3" y="214.1">↧ THRU</text>
<text x="153.8" y="232">↧ THRU</text>
</g>
<g font-size="3.5">
<text x="263.9" y="218">Anish Paramsothy</text>
<text x="295.7" y="218.6">2025-04-03</text>
</g>
<g font-size="2.8">
<text x="263.9" y="215.4">DRAWN</text>
<text x="263.9" y="221.8">CHECKED</text>
<text x="263.9" y="228.2">QA</text>
<text x="318" y="231.1">TITLE</text>
<text x="263.9" y="234.5">MFG</text>
<text x="263.9" y="240.9">APPROVED</text>
<text x="319.9" y="250.5">SIZE</text>
<text x="352.8" y="250.5">DWG NO</text>
<text x="414.8" y="250.4">REV</text>
<text x="318" y="259.9">SCALE</text>
<text x="378.2" y="263.1">SHEET</text>
<text x="392.6" y="263.1">OF</text>
</g>
<text font-size="2" x="331.3" y="249.9">DIMENSION UNITS</text>
</svg>
